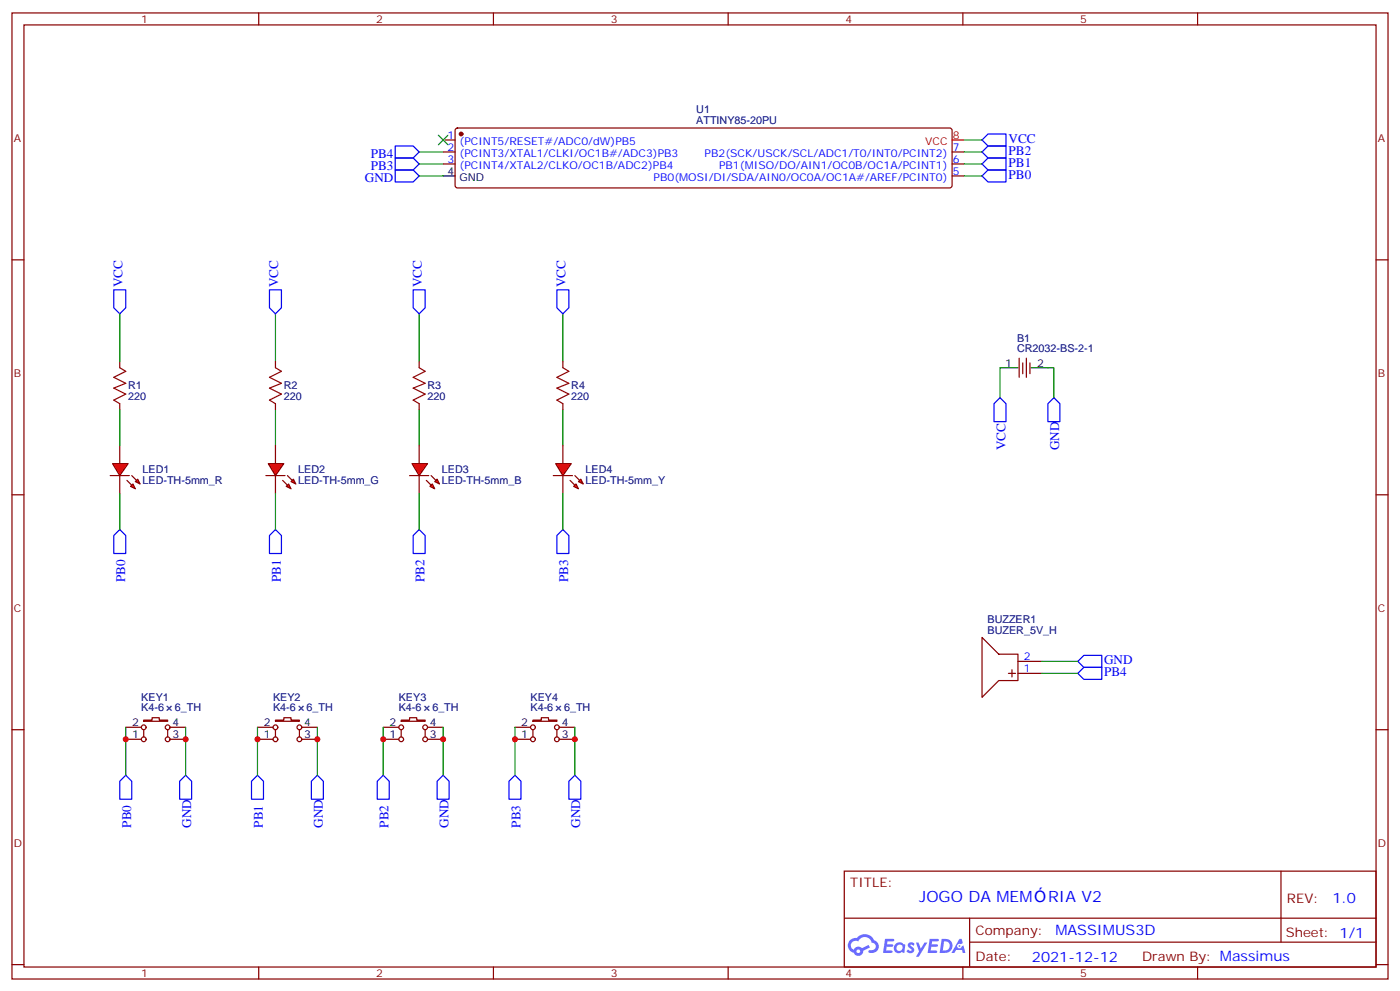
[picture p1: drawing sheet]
<svg xmlns="http://www.w3.org/2000/svg" width="412mm" height="292mm" viewBox="0 0 412 292" stroke-linecap="round" stroke-linejoin="round" font-family="sans-serif">
<g fill="none" stroke="#870000" stroke-width=".35">
<path d="M3.5 3.8h405.4v284.3h-405.4zM7.1 7.3h398.2v277.3h-398.2zM76.2 3.8v3.5M145.3 3.8v3.5M214.5 3.8v3.5M283.6 3.8v3.5M352.8 3.8v3.5M3.5 76.5h3.6M405.3 76.5h3.6M3.5 145.6h3.6M405.3 145.6h3.6M3.5 214.8h3.6"/>
<path d="M405.3 214.8h3.6M248.7 256.4h156.6v28.2h-156.6zM377.3 256.4v20.9M248.7 270.2h156.5M285.6 277.3h119.6M285.6 270.2v14.2M3.5 283.9h3.6M76.2 284.6v3.5M145.3 284.6v3.5M214.5 284.6v3.5M283.6 284.6v3.5M352.8 284.6v3.5"/>
<path d="M405.3 283.9h3.6"/>
</g>
<g fill="#5487ff">
<path d="M267.7 277.6a1.22 1.22 0 0 1 1.7 .2l-.4 .6a.47 .47 0 0 0-.3-.4 .47 .47 0 0 0-.5 .2l.1 .2a1.14 1.14 0 0 1 .8 1.8 1.14 1.14 0 0 1-1.9 0l-.2-.2 .5-.6 .7 .5a.29 .29 0 0 0 .3-.3 .29 .29 0 0 0-.2-.3 1.04 1.04 0 0 1-.6-1.7z"/>
<path d="M260.7 276.3h2.4l.3 .2-.2 .5-1.8 .1-.1 .8h1.5l.3 .4-.3 .4h-1.6l-.2 1.1h1.7l.2 .3-.2 .3-2.6 .1z"/>
<path d="M273.8 276.3h2.4l.3 .2-.1 .5-1.8 .1-.2 .8h1.6l.3 .4-.4 .4h-1.6l-.1 1.1h1.7l.2 .3-.2 .3-2.6 .1z"/>
<path d="M282.6 276.3h.7l.3 1.3-.6 .3a.69 .69 0 0 0-1 .3 .69 .69 0 0 0 .4 .9 .69 .69 0 0 0 .9-.6l.5-.2 .6 2.2h-.8l-.2-.9h-1.8l-.5 .9h-.8z"/>
<path d="M269.8 277.4h.8l.6 1.8 1.1-1.8h.9l-2.6 4.2h-.8l.9-1.5z"/>
<path d="M277.4 276.3l-.6 4.2h1.3a2.11 2.11 0 0 0 2.5-2.1 2.11 2.11 0 0 0-2.5-2.1zM278.1 277.1a1.39 1.39 0 0 1 1.7 1.4 1.39 1.39 0 0 1-1.8 1.3h-.3z"/>
<path d="M263.7 277.9a1.54 1.54 0 0 0-.1 2.2 1.54 1.54 0 0 0 2.2 .1l.6 .3 .3-2.3-.2-.3h-.4a1.49 1.49 0 0 0-2.4 0zM264 278.9a.94 .94 0 0 1 1.8 0 .94 .94 0 0 1-1.8 0z"/>
<path d="M250.4 276.7a2.18 2.18 0 0 0 1.1 3.7 1.44 1.44 0 0 0 1.6 .9 1.44 1.44 0 0 0 1.2-1.4l2-1.1-.5-.7-1.9 1a1.47 1.47 0 0 0-2.4 .4 1.39 1.39 0 0 1-.7-1.9 1.39 1.39 0 0 1 2-.5 2.12 2.12 0 0 1 2.2-1.3 2.12 2.12 0 0 1 1.9 1.7 1.14 1.14 0 0 1 1.1 1.4 1.14 1.14 0 0 1-1.7 .7 .43 .43 0 0 0-.5 .4 .43 .43 0 0 0 .4 .5 1.98 1.98 0 0 0 2.5-1.2 1.98 1.98 0 0 0-1.2-2.6 3.1 3.1 0 0 0-5.3-.6l-.9 .1zM252.3 280a.55 .55 0 0 1 1.1 0 .55 .55 0 0 1-1.1 0z"/>
<circle cx="282.6" cy="278.4" r=".26"/>
</g>
<path d="M134.3 37.9l.5-.2h145l.5 .2 .2 .5v16.2l-.3 .5-.4 .2h-145l-.5-.2-.2-.5v-16.2zM130.5 41.2h3.6M130.5 44.7h3.6M130.5 48.3h3.6M280.5 44.7h3.5M280.5 48.3h3.5M280.5 51.8h3.5M35.3 106.5v1.7M35.3 118.8v1.8" fill="none" stroke="#870000" stroke-width=".35"/>
<circle cx="135.8" cy="39.4" r=".53" fill="#870000" stroke="#870000" stroke-width=".35"/>
<path d="M130.5 51.8h3.6" fill="none" stroke="#000" stroke-width=".35"/>
<path d="M280.5 41.2h3.5" fill="none" stroke="#f00" stroke-width=".35"/>
<path d="M291 39.4h5.3v3.6h-5.3l-1.7-1.8zM116.4 43h5.3l1.8 1.7-1.8 1.8h-5.3zM116.4 46.5h5.3l1.8 1.8-1.8 1.7h-5.3zM116.4 50h5.3l1.8 1.8-1.8 1.8h-5.3zM289.3 44.7l1.7-1.7h5.3v3.5h-5.3zM291 46.5h5.3v3.5h-5.3l-1.7-1.7zM291 50h5.3v3.6h-5.3l-1.7-1.8z" fill="none" stroke="#00f" stroke-width=".35"/>
<path d="M129.1 39.8l2.8 2.8M131.9 39.8l-2.8 2.8" fill="none" stroke="#3c3" stroke-width=".35"/>
<path d="M123.5 44.7h7M123.5 48.3h7M123.5 51.8h7M284 41.2h5.3M284 44.7h5.3M284 48.3h5.3M284 51.8h5.3" fill="none" stroke="#008700" stroke-width=".35"/>
<path d="M35.3 108.2l1.7 1.1-3.5 1.8 3.5 1.7-3.5 1.4 3.5 1.8-3.5 1.8 1.8 1" fill="none" stroke="#a10000" stroke-width=".35"/>
<g fill="#f00" stroke="#870000" stroke-width=".35">
<path d="M33.2 136.5h4.5l-2.4 3.5z"/>
<path d="M32.5 140h5.6z"/>
</g>
<g fill="#870000" stroke="#870000" stroke-width=".35">
<path d="M38.8 140l1.4 1.4z"/>
<path d="M37.4 141.4l1.4 1.4z"/>
</g>
<g fill="#f00" stroke="#870000" stroke-width=".35">
<path d="M39.9 141.7l.7-.7 .7 1.5z"/>
<path d="M39.2 142.5l.7 1.4-1.4-.7z"/>
</g>
<path d="M35.3 131.2v5.3M35.3 140v5.3" fill="none" stroke="#870000" stroke-width=".35"/>
<path d="M35.3 92.4v14.1M81.1 92.4v14.1M35.3 120.6v10.6M81.1 120.6v10.6" fill="none" stroke="#008700" stroke-width=".35"/>
<path d="M33.5 85.3h3.5v5.3l-1.7 1.8-1.8-1.8zM79.4 85.3h3.5v5.3l-1.8 1.8-1.7-1.8z" fill="none" stroke="#00f" stroke-width=".35"/>
<g fill="#f00" stroke="#870000" stroke-width=".35">
<path d="M79 136.5h4.6l-2.5 3.5z"/>
<path d="M78.3 140h5.7z"/>
</g>
<g fill="#870000" stroke="#870000" stroke-width=".35">
<path d="M84.7 140l1.4 1.4z"/>
<path d="M83.3 141.4l1.4 1.4z"/>
</g>
<g fill="#f00" stroke="#870000" stroke-width=".35">
<path d="M85.7 141.7l.7-.7 .7 1.5z"/>
<path d="M85 142.5l.7 1.4-1.4-.7z"/>
</g>
<path d="M81.1 106.5v1.7M81.1 118.8v1.8M81.1 131.2v5.3M81.1 140v5.3" fill="none" stroke="#870000" stroke-width=".35"/>
<path d="M81.1 108.2l1.8 1.1-3.5 1.8 3.5 1.7-3.5 1.4 3.5 1.8-3.5 1.8 1.7 1" fill="none" stroke="#a10000" stroke-width=".35"/>
<path d="M123.5 92.4v14.1M123.5 120.6v10.6" fill="none" stroke="#008700" stroke-width=".35"/>
<path d="M121.7 85.3h3.5v5.3l-1.7 1.8-1.8-1.8z" fill="none" stroke="#00f" stroke-width=".35"/>
<g fill="#f00" stroke="#870000" stroke-width=".35">
<path d="M121.4 136.5h4.5l-2.4 3.5z"/>
<path d="M120.6 140h5.7z"/>
</g>
<g fill="#870000" stroke="#870000" stroke-width=".35">
<path d="M127 140l1.4 1.4z"/>
<path d="M125.6 141.4l1.4 1.4z"/>
</g>
<g fill="#f00" stroke="#870000" stroke-width=".35">
<path d="M128.1 141.7l.7-.7 .7 1.5z"/>
<path d="M126.6 143.2l.8-.7 .7 1.4z"/>
</g>
<path d="M123.5 106.5v1.7M123.5 118.8v1.8M123.5 131.2v5.3M123.5 140v5.3" fill="none" stroke="#870000" stroke-width=".35"/>
<path d="M123.5 108.2l1.7 1.1-3.5 1.8 3.5 1.7-3.5 1.4 3.5 1.8-3.5 1.8 1.8 1" fill="none" stroke="#a10000" stroke-width=".35"/>
<path d="M165.8 92.4v14.1M165.8 120.6v10.6" fill="none" stroke="#008700" stroke-width=".35"/>
<path d="M164 85.3h3.6v5.3l-1.8 1.8-1.8-1.8z" fill="none" stroke="#00f" stroke-width=".35"/>
<g fill="#f00" stroke="#870000" stroke-width=".35">
<path d="M163.7 136.5h4.6l-2.5 3.5z"/>
<path d="M163 140h5.6z"/>
</g>
<g fill="#870000" stroke="#870000" stroke-width=".35">
<path d="M169.3 140l1.4 1.4z"/>
<path d="M167.9 141.4l1.4 1.4z"/>
</g>
<g fill="#f00" stroke="#870000" stroke-width=".35">
<path d="M170.4 141.7l.7-.7 .7 1.5z"/>
<path d="M169.7 142.5l.7 1.4-1.4-.7z"/>
</g>
<g fill="none" stroke="#870000" stroke-width=".35">
<path d="M165.8 106.5v1.7M165.8 118.8v1.8M300.2 105.4v5.7M301.3 106.8v3.2M302.3 105.4v5.7M303.4 106.8v3.2M165.8 131.2v5.3M165.8 140v5.3M289.3 187.6l4.9 4.9h5.7v7.8h-5.7l-4.9 4.9zM297 198.2h2.2M298.1 197.1v2.1M299.9 198.2h7"/>
<path d="M299.9 194.7h7M37 217.6h4.6M37 214.1h4.6M42.3 211.9h2.5v-.7h2.1v.7h2.5v.4h-7.1zM42.3 214.8v2.1M49.4 214.8v2.1M50.1 217.6h4.6M50.1 214.1h4.6M75.8 217.6h4.6M75.8 214.1h4.6M81.1 211.9h2.5v-.7h2.1v.7h2.5v.4h-7.1zM81.1 214.8v2.1"/>
<path d="M88.2 214.8v2.1M88.9 217.6h4.6M88.9 214.1h4.6M112.9 217.6h4.6M112.9 214.1h4.6M118.2 211.9h2.4v-.7h2.2v.7h2.4v.4h-7zM118.2 214.8v2.1M125.2 214.8v2.1M125.9 217.6h4.6M125.9 214.1h4.6M151.7 217.6h4.6M151.7 214.1h4.6"/>
<path d="M157 211.9h2.5v-.7h2.1v.7h2.4v.4h-7zM157 214.8v2.1M164 214.8v2.1M164.7 217.6h4.6M164.7 214.1h4.6"/>
<circle cx="42.3" cy="217.6" r=".71"/>
<circle cx="42.3" cy="214.1" r=".71"/>
<circle cx="49.4" cy="217.6" r=".71"/>
<circle cx="49.4" cy="214.1" r=".71"/>
<circle cx="81.1" cy="214.1" r=".71"/>
<circle cx="81.1" cy="217.6" r=".71"/>
<circle cx="88.2" cy="214.1" r=".71"/>
<circle cx="88.2" cy="217.6" r=".71"/>
<circle cx="118.2" cy="217.6" r=".71"/>
<circle cx="118.2" cy="214.1" r=".71"/>
<circle cx="125.2" cy="217.6" r=".71"/>
<circle cx="125.2" cy="214.1" r=".71"/>
<circle cx="157" cy="217.6" r=".71"/>
<circle cx="157" cy="214.1" r=".71"/>
<circle cx="164" cy="214.1" r=".71"/>
<circle cx="164" cy="217.6" r=".71"/>
</g>
<path d="M165.8 108.2l1.8 1.1-3.6 1.8 3.6 1.7-3.6 1.4 3.6 1.8-3.6 1.8 1.8 1" fill="none" stroke="#a10000" stroke-width=".35"/>
<g fill="none" stroke="#00f" stroke-width=".35">
<path d="M294.6 117.1l1.7 1.7v5.3h-3.5v-5.3zM310.4 117.1l1.8 1.7v5.3h-3.5v-5.3zM35.3 155.9l1.7 1.7v5.3h-3.5v-5.3zM81.1 155.9l1.8 1.7v5.3h-3.5v-5.3zM123.5 155.9l1.7 1.7v5.3h-3.5v-5.3zM165.8 155.9l1.8 1.7v5.3h-3.6v-5.3zM317.5 194.7l1.8-1.8h5.3v3.5h-5.3zM317.5 198.2l1.8-1.8h5.3v3.6h-5.3zM37 228.2l1.8 1.7v5.3h-3.5v-5.3zM54.7 228.2l1.7 1.7v5.3h-3.5v-5.3zM75.8 228.2l1.8 1.7v5.3h-3.5v-5.3zM93.5 228.2l1.7 1.7v5.3h-3.5v-5.3z"/>
<path d="M112.9 228.2l1.8 1.7v5.3h-3.6v-5.3zM130.5 228.2l1.8 1.7v5.3h-3.5v-5.3zM151.7 228.2l1.8 1.7v5.3h-3.6v-5.3zM169.3 228.2l1.8 1.7v5.3h-3.5v-5.3z"/>
</g>
<g fill="none" stroke="#008700" stroke-width=".35">
<path d="M294.6 108.2v8.9M308.7 108.2h1.7v8.9M35.3 145.3v10.6M81.1 145.3v10.6M123.5 145.3v10.6M165.8 145.3v10.6M306.9 194.7h10.6M306.9 198.2h10.6M37 214.1v14.1M54.7 214.1v14.1M75.8 214.1v14.1M93.5 214.1v14.1"/>
<path d="M112.9 214.1v14.1M130.5 214.1v14.1M151.7 214.1v14.1M169.3 214.1v14.1"/>
</g>
<path d="M294.6 108.2h5.3M303.7 108.2h5" fill="none" stroke="#000" stroke-width=".35"/>
<g fill="#c00">
<circle cx="37" cy="217.6" r=".88"/>
<circle cx="54.7" cy="217.6" r=".88"/>
<circle cx="75.8" cy="217.6" r=".88"/>
<circle cx="93.5" cy="217.6" r=".88"/>
<circle cx="112.9" cy="217.6" r=".88"/>
<circle cx="130.5" cy="217.6" r=".88"/>
<circle cx="151.7" cy="217.6" r=".88"/>
<circle cx="169.3" cy="217.6" r=".88"/>
</g>
<g font-size="4.6" fill="#00f">
<text x="270.8" y="265.4">JOGO DA MEM</text>
<text x="308.7" y="265.4">RIA V2</text>
</g>
<g font-size="4.2" fill="#00f">
<text x="392.5" y="265.7">1.0</text>
<text x="310.9" y="275.2">MASSIMUS3D</text>
<text x="304" y="283">2021-12-12</text>
</g>
<g font-size="3.9" fill="#00f">
<text x="297.1" y="42">VCC</text>
<text x="109.3" y="46.5">PB4</text>
<text x="297.1" y="45.5">PB2</text>
<text x="107.5" y="53.6">GND</text>
<text x="109.3" y="50">PB3</text>
<text x="297.1" y="49">PB1</text>
<text x="297.1" y="52.5">PB0</text>
<text x="36" y="84.5" transform="rotate(-90 36 84.5)">VCC</text>
<text x="81.9" y="84.5" transform="rotate(-90 81.9 84.5)">VCC</text>
<text x="124.2" y="84.5" transform="rotate(-90 124.2 84.5)">VCC</text>
<text x="166.6" y="84.5" transform="rotate(-90 166.6 84.5)">VCC</text>
<text x="296.2" y="132.5" transform="rotate(-90 296.2 132.5)">VCC</text>
<text x="312" y="132.5" transform="rotate(-90 312 132.5)">GND</text>
<text x="36.9" y="171.3" transform="rotate(-90 36.9 171.3)">PB0</text>
<text x="82.7" y="171.3" transform="rotate(-90 82.7 171.3)">PB1</text>
<text x="125.1" y="171.3" transform="rotate(-90 125.1 171.3)">PB2</text>
<text x="167.4" y="171.3" transform="rotate(-90 167.4 171.3)">PB3</text>
<text x="325.2" y="195.5">GND</text>
<text x="325.2" y="199.1">PB4</text>
<text x="38.6" y="243.6" transform="rotate(-90 38.6 243.6)">PB0</text>
<text x="56.3" y="243.6" transform="rotate(-90 56.3 243.6)">GND</text>
<text x="77.4" y="243.6" transform="rotate(-90 77.4 243.6)">PB1</text>
<text x="95.1" y="243.6" transform="rotate(-90 95.1 243.6)">GND</text>
<text x="114.5" y="243.6" transform="rotate(-90 114.5 243.6)">PB2</text>
<text x="132.1" y="243.6" transform="rotate(-90 132.1 243.6)">GND</text>
<text x="153.3" y="243.6" transform="rotate(-90 153.3 243.6)">PB3</text>
<text x="170.9" y="243.6" transform="rotate(-90 170.9 243.6)">GND</text>
</g>
<g font-size="3.9" fill="#800">
<text x="250.5" y="261">TITLE:</text>
<text x="379.1" y="265.7">REV:</text>
<text x="287.4" y="275.2">Company:</text>
<text x="378.7" y="275.8">Sheet: 1/1</text>
<text x="287.4" y="282.9">Date:</text>
<text x="336.4" y="282.9">Drawn By: Massimus</text>
</g>
<g font-size="3.2" fill="#800">
<text x="41.6" y="6.8">1</text>
<text x="110.8" y="6.8">2</text>
<text x="179.9" y="6.8">3</text>
<text x="249.1" y="6.8">4</text>
<text x="318.2" y="6.8">5</text>
<text x="4.1" y="41.9">A</text>
<text x="405.9" y="41.9">A</text>
<text x="4.1" y="111.1">B</text>
<text x="405.9" y="111.1">B</text>
<text x="4.1" y="180.2">C</text>
<text x="405.9" y="180.2">C</text>
<text x="4.1" y="249.3">D</text>
<text x="405.9" y="249.3">D</text>
<text x="41.6" y="287.6">1</text>
<text x="110.8" y="287.6">2</text>
<text x="179.9" y="287.6">3</text>
<text x="249.1" y="287.6">4</text>
<text x="318.2" y="287.6">5</text>
</g>
<g font-size="3.2" fill="#000080">
<text x="205.1" y="33.4">U1</text>
<text x="205.1" y="36.5">ATTINY85-20PU</text>
<text x="299.6" y="100.6">B1</text>
<text x="299.6" y="103.5">CR2032-BS-2-1</text>
<text x="37.7" y="117.8">220</text>
<text x="37.7" y="114.6">R1</text>
<text x="83.6" y="117.8">220</text>
<text x="83.6" y="114.6">R2</text>
<text x="125.9" y="117.8">220</text>
<text x="125.9" y="114.6">R3</text>
<text x="168.3" y="117.8">220</text>
<text x="168.3" y="114.6">R4</text>
<text x="42" y="142.5">LED-TH-5mm_R</text>
<text x="42" y="139.3">LED1</text>
<text x="87.8" y="142.5">LED-TH-5mm_G</text>
<text x="87.8" y="139.3">LED2</text>
<text x="130.2" y="142.5">LED-TH-5mm_B</text>
<text x="130.2" y="139.3">LED3</text>
<text x="172.5" y="142.5">LED-TH-5mm_Y</text>
<text x="172.5" y="139.3">LED4</text>
<text x="290.9" y="183.4">BUZZER1</text>
<text x="290.9" y="186.5">BUZER_5V_H</text>
<text x="41.6" y="209.4">K4-6</text>
<text x="41.6" y="206.4">KEY1</text>
<text x="51.5" y="209.4">6_TH</text>
<text x="80.4" y="209.4">K4-6</text>
<text x="80.4" y="206.4">KEY2</text>
<text x="90.3" y="209.4">6_TH</text>
<text x="117.5" y="209.4">K4-6</text>
<text x="117.5" y="206.4">KEY3</text>
<text x="127.4" y="209.4">6_TH</text>
<text x="156.3" y="209.4">K4-6</text>
<text x="156.3" y="206.4">KEY4</text>
<text x="166.2" y="209.4">6_TH</text>
</g>
<g font-size="3.2" fill="#00f">
<text x="131.9" y="40.9">1</text>
<text x="131.9" y="44.4">2</text>
<text x="131.9" y="47.9">3</text>
<text x="135.4" y="42.6">(PCINT5/RESET#/ADC0/dW)PB5</text>
<text x="135.4" y="46.1">(PCINT3/XTAL1/CLKI/OC1B#/ADC3)PB3</text>
<text x="207.6" y="46.1">PB2(SCK/USCK/SCL/ADC1/T0/INT0/PCINT2)</text>
<text x="280.6" y="47.9">6</text>
<text x="280.6" y="44.4">7</text>
<text x="135.4" y="49.7">(PCINT4/XTAL2/CLKO/OC1B/ADC2)PB4</text>
<text x="192.5" y="53.2">PB0(MOSI/DI/SDA/AIN0/OC0A/OC1A#/AREF/PCINT0)</text>
<text x="211.8" y="49.7">PB1(MISO/DO/AIN1/OC0B/OC1A/PCINT1)</text>
<text x="280.6" y="51.4">5</text>
<text x="301.6" y="197.8">1</text>
<text x="301.6" y="194.3">2</text>
</g>
<g font-size="3.2" fill="#f00">
<text x="280.6" y="40.9">8</text>
<text x="272.6" y="42.6">VCC</text>
</g>
<g font-size="3.2">
<text x="131.9" y="51.4">4</text>
<text x="135.4" y="53.2">GND</text>
<text x="296.1" y="107.9">1</text>
<text x="305.5" y="107.9">2</text>
<text x="38.9" y="213.7">2</text>
<text x="50.8" y="213.7">4</text>
<text x="77.7" y="213.7">2</text>
<text x="89.6" y="213.7">4</text>
<text x="114.8" y="213.7">2</text>
<text x="126.6" y="213.7">4</text>
<text x="153.6" y="213.7">2</text>
<text x="165.5" y="213.7">4</text>
<text x="38.9" y="217.2">1</text>
<text x="50.8" y="217.2">3</text>
<text x="77.7" y="217.2">1</text>
<text x="89.6" y="217.2">3</text>
<text x="114.8" y="217.2">1</text>
<text x="126.6" y="217.2">3</text>
<text x="153.6" y="217.2">1</text>
<text x="165.5" y="217.2">3</text>
</g>
</svg>
